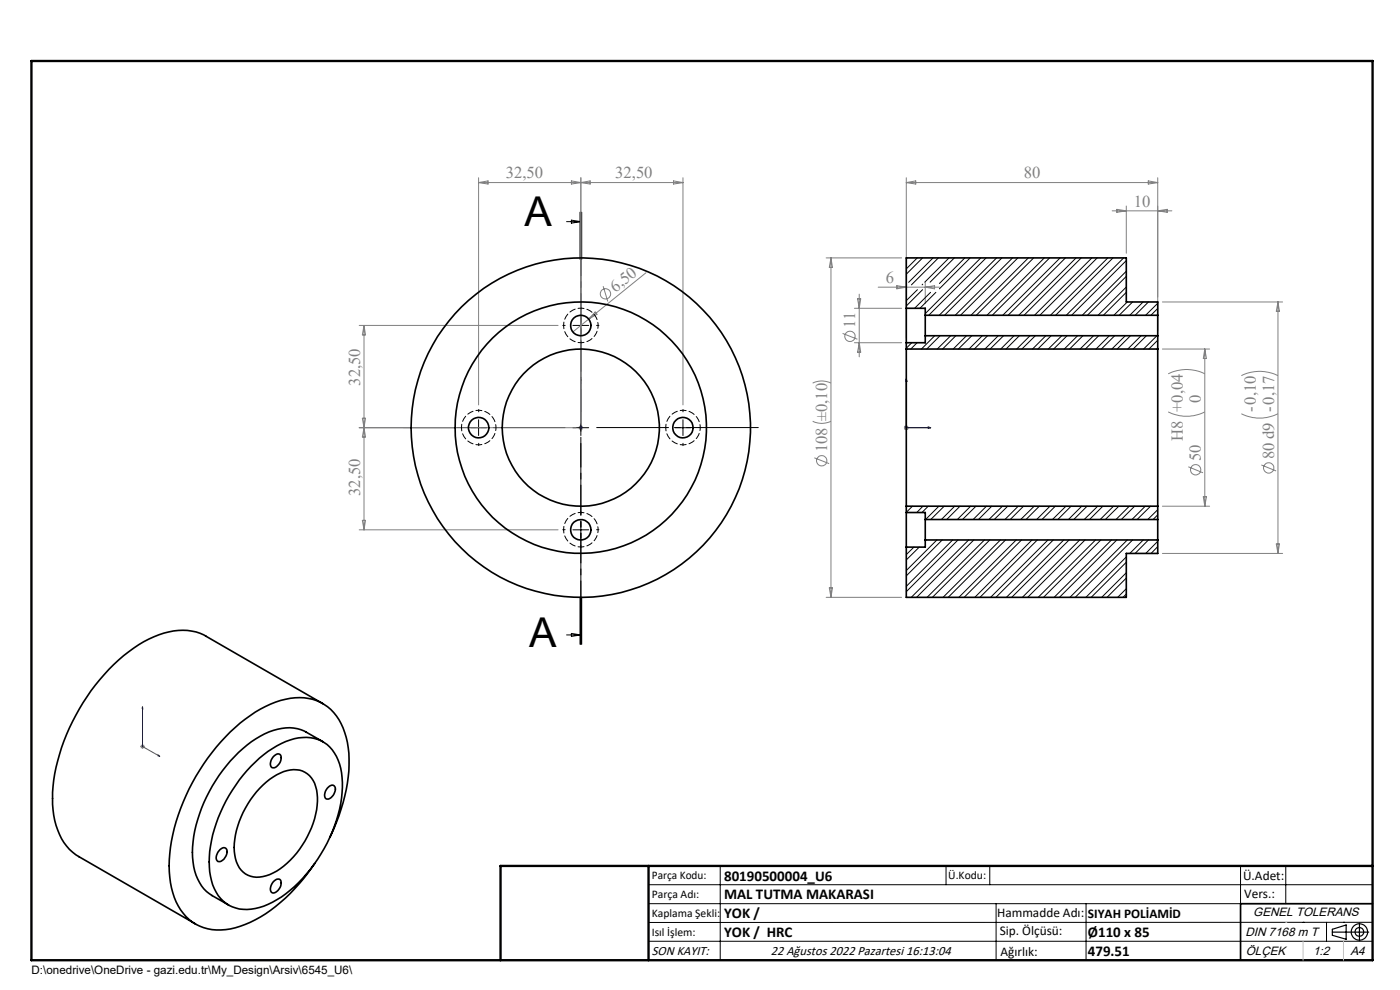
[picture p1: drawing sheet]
<svg xmlns="http://www.w3.org/2000/svg" width="297mm" height="210mm" viewBox="0 0 297 210" stroke-linecap="round" stroke-linejoin="round" font-family="sans-serif">
<g fill="none" stroke="#808080" stroke-width=".21">
<path d="M101.5 37.7v48.2M101.5 38.7h43.4M101.5 38.7l2-.3v.6zM121.2 38.4l2 .3-2 .3zM123.2 37.7v52M123.2 38.7l2-.3v.6zM142.9 38.4l2 .3-2 .3zM144.9 37.7v48.2M192.3 37.7v34M192.3 38.7h53.3M192.3 38.7l2-.3v.6zM243.6 38.4l2 .3-2 .3z"/>
<path d="M245.6 37.7v32.5M137.1 57.8l-15.6 12.6M175.3 54.7h16M176.3 54.7v72M176.3 54.7l.3 2h-.7zM196.3 59.9v4.5M235.9 44.7h12.7M236.9 44.4l2 .3-2 .3zM238.9 43.7v10M245.6 44.7l2-.3v.6zM76.2 69h42.2M77.2 69v43.4"/>
<path d="M77.2 69l.3 2h-.6zM126.3 66.2l.3 .5-1.7 1zM128 60.7l.9 3.3M178.8 70.7l3.1 1.3M181.3 72.7h10M181.3 65.4h10M181.9 63.4h.7l-.3 2zM182.3 62.4v13.3M182.3 72.7l.3 2h-.7zM186.3 60.9h13M190.3 60.6l2 .3-2 .4zM196.3 60.9l2-.3v.7z"/>
<path d="M246.6 74h10M246.6 64.1h25.5M247.8 79.3a8.6 8.6 0 0 1 7.8 0M255.6 74v33.4M255.6 74l.3 2.1h-.6zM263.3 79.7a8.6 8.6 0 0 1 7.8 0M271.1 64.1v53.3M271.1 64.1l.3 1.9h-.6zM76.2 90.7h46M76.9 88.7h.6l-.3 2zM77.2 90.7l.3 2h-.6zM122.7 90.7h1"/>
<path d="M122.8 90.4l.8 .7M123.2 90.2v1M123.6 90.4l-.8 .7M172.4 89.4a4.3 4.3 0 0 0 3.9 0M172.4 81.3a4.3 4.3 0 0 1 3.9 0M172.8 97.1l3.1 1.2M191.8 90.7h1M191.9 90.4l.7 .7M192.3 90.2v1M192.6 90.4l-.7 .7M247.8 87.4a8.6 8.6 0 0 0 7.8 0M252.1 99l3.1 1.3"/>
<path d="M263.3 87.8a8.6 8.6 0 0 0 7.8 0M267.6 98.6l3.1 1.3M76.2 112.4h42.2M76.9 110.4h.6l-.3 2zM246.6 107.4h10M246.6 117.4h25.5M255.3 105.4h.6l-.3 2zM270.8 115.4h.6l-.3 2zM175.3 126.7h16M175.9 124.7h.7l-.3 2zM29.7 158.4h1M29.9 158l.7 .7"/>
<path d="M30.2 157.8v1M30.6 158l-.7 .7"/>
<circle cx="128.5" cy="62.3" r="1.08"/>
<circle cx="180.3" cy="71.4" r="1.09"/>
<circle cx="174.3" cy="97.7" r="1.09"/>
<circle cx="253.6" cy="99.7" r="1.09"/>
<circle cx="269.2" cy="99.3" r="1.09"/>
</g>
<g fill="none" stroke="#000" stroke-width=".25">
<path d="M282.6 197.7h7.8M282.6 197.1l3-.9v3l-3-.8zM288.4 195.8v3.8M106.2 203.7h185"/>
<circle cx="288.4" cy="197.7" r="1.74"/>
<circle cx="288.4" cy="197.7" r=".93"/>
</g>
<path d="M123.2 90.6v.2zM123.2 80.4v.5v-.5M123.2 90.7h.1M123.2 80.4v10.3M192.3 80.4v10.3h5.1M192.3 80.4l.1 .5h-.3zM196.9 90.6l.5 .1-.5 .1zM30.2 149.9v8.5l3.7 2M30.2 149.9l.1 .4-.2-.1zM33.5 160.1l.4 .3-.4-.1z" fill="none" stroke="#00f" stroke-width=".21"/>
<g fill="none" stroke="#000" stroke-width=".21" stroke-dasharray="15.2 1.3 1.3 1.3">
<path d="M119.9 69h-.5M123.2 65.7v-.5M123.2 72.4v.5M126.6 69h.5M98.2 90.7h-.5M101.6 87.4v-.5M101.6 94v.5M104.9 90.7h.5M119.9 90.7h-34.3M123.2 87.4v-34.4M123.2 94v34.4M126.6 90.7h34.3"/>
<path d="M141.6 90.7h-.5M144.9 87.4v-.5M144.9 94v.5M148.2 90.7h.5M119.9 112.4h-.5M123.2 109v-.5M123.2 115.7v.5M126.6 112.4h.5"/>
</g>
<path d="M123.2 45v91.7" fill="none" stroke="#000" stroke-width=".21" stroke-dasharray="6.3 1.3 1.3 1.3" stroke-dashoffset="3.1"/>
<g fill="none" stroke="#000" stroke-width=".21">
<path d="M120.2 47h3M121.2 46.7l2 .3-2 .3zM123 45v10M123.2 45v10M123.4 45v10M121.5 69h3.4M123.2 67.4v3.3M99.9 90.7h3.3M101.5 89v3.4M121.5 90.7h3.4M123.2 89v3.4M143.2 90.7h3.3"/>
<path d="M144.9 89v3.4M121.5 112.4h3.4M123.2 110.7v3.3M120.2 134.7h3M121.2 134.4l2 .3-2 .3zM123 126.7v10M123.2 126.7v10M123.4 126.7v10zM137.6 187.7h153.6M137.6 191.7h153.6M137.6 199.7h153.6M152.8 183.7v20"/>
<path d="M200.7 183.7v4M210 183.7v4M211.3 191.7v12M230.4 191.7v12M263.2 183.7v20M272.8 183.7v8M276.4 195.6h.1M281.4 195.6v4.1M285 195.6h.1M291.2 195.6l-153.6 .1"/>
</g>
<path d="M291.2 191.7h-28v12" fill="none" stroke="#000" stroke-width=".35"/>
<path d="M6.7 12.9h284.5v190.8h-284.5zM137.6 183.7v20M291.2 183.7h-185v20" fill="none" stroke="#000" stroke-width=".5"/>
<path d="M276.4 199.7v4M285 199.7v4" fill="none" stroke="#c0c0c0" stroke-width=".21"/>
<path d="M272.8 195.6h.1" fill="none" stroke="#c0c0c0" stroke-width=".25"/>
<g fill="#00f">
<path d="M123.2 90.6v.2zM123.2 80.4v.5z"/>
<path d="M33.5 160.1l.4 .3-.4-.1zM30.2 149.9l.1 .4-.2-.1z"/>
<path d="M196.9 90.6l.5 .1-.5 .1zM192.3 80.4l.1 .5h-.3zM196.9 90.6l.5 .1-.5 .1zM192.3 80.4l.1 .5h-.3z"/>
</g>
<g fill="none" stroke="#000" stroke-width=".35">
<path d="M192.3 65.4v7.3M192.3 74v33.4M192.3 65.4v-10.7h46.6v9.4h6.7v2.8M192.3 74h53.3M192.3 72.7v1.3M192.3 65.4h4v1.5M196.3 66.9v4.3M196.3 71.2v1.5h-4M196.3 71.2h49.3M196.3 66.9h49.3M245.6 74v33.4M245.6 66.9v4.3"/>
<path d="M245.6 71.2v2.8M192.3 108.7v7.4M192.3 107.4v1.3M192.3 108.7h4v1.5M192.3 107.4h53.3M196.3 110.2v4.3M196.3 114.5v1.6h-4M196.3 114.5h49.3M196.3 110.2h49.3M245.6 110.2v4.3M245.6 107.4v2.8M245.6 114.5v2.9h-6.7v9.3h-46.6v-10.6"/>
<path d="M68.5 149.3l-24.8-14.3a12.1 12.1 0 0 0-11 .1 35.4 35.4 0 0 0-15.1 14 39.6 39.6 0 0 0-6.5 21.5 13.6 13.6 0 0 0 5 10.7l25.4 14.7M68.5 157.3l-3.5-2a8.8 8.8 0 0 0-7.9-.1 27.1 27.1 0 0 0-12.7 12.7 25.3 25.3 0 0 0-3.3 16 9 9 0 0 0 3.9 6.1l3.5 2M53.3 162.5a19.9 19.9 0 0 1 10-6 7.4 7.4 0 0 1 8.7 5.6 23 23 0 0 1-2 15.6 30.3 30.3 0 0 1-12.2 13.7 9.9 9.9 0 0 1-9.2 .6 9.4 9.4 0 0 1-4.2-8.1 28.9 28.9 0 0 1 5.6-17.4l1.6-2.1zM55.8 166.5a9.9 9.9 0 0 1 7.1-3.2 4.8 4.8 0 0 1 4.3 4.3 17.6 17.6 0 0 1-4.3 13.4 12.7 12.7 0 0 1-7.8 5 4.8 4.8 0 0 1-5.3-4.6 18.2 18.2 0 0 1 4.6-13.4zM57.9 160.6l.3-.3a.81 .81 0 0 1 1.1-.3 .81 .81 0 0 1 .3 1.1 2 2 0 0 1-1.9 1.7 1.64 1.64 0 0 1 .2-2.2zM69.4 167.2l.3-.2a.81 .81 0 0 1 1.1-.4 .81 .81 0 0 1 .3 1.1 2 2 0 0 1-1.9 1.8 1.64 1.64 0 0 1 .2-2.3zM70 177.5a37 37 0 0 0 4-17.7 12.9 12.9 0 0 0-5.2-10.4 11 11 0 0 0-9.3-.8 30.9 30.9 0 0 0-14.5 11 41.7 41.7 0 0 0-9.1 24 15.6 15.6 0 0 0 3.6 10.8 10.3 10.3 0 0 0 10.4 2.4 29.8 29.8 0 0 0 14.6-10.6l2.2-3M46.7 180.2a.83 .83 0 0 1 1.1-.3 .83 .83 0 0 1 .4 1.1 1.92 1.92 0 0 1-2 1.7 1.6 1.6 0 0 1 .3-2.2zM58.2 186.9a.81 .81 0 0 1 1.1-.4 .81 .81 0 0 1 .3 1.1 1.92 1.92 0 0 1-1.9 1.8 1.71 1.71 0 0 1 .5-2.5z"/>
<circle cx="123.2" cy="69" r="2.17"/>
<circle cx="101.5" cy="90.7" r="2.17"/>
<circle cx="123.2" cy="90.7" r="36"/>
<circle cx="123.2" cy="90.7" r="16.7"/>
<circle cx="123.2" cy="90.7" r="26.7"/>
<circle cx="144.9" cy="90.7" r="2.17"/>
<circle cx="123.2" cy="112.4" r="2.16"/>
</g>
<path d="M119.6 69a3.7 3.7 0 0 1 5.3-3.2 3.7 3.7 0 0 1 .5 6.2 3.7 3.7 0 0 1-5.8-2.3v-.7M97.9 90.7a3.7 3.7 0 0 1 5.3-3.3 3.7 3.7 0 0 1 .6 6.2 3.7 3.7 0 0 1-5.8-2.2l-.1-.7M141.2 90.7a3.7 3.7 0 0 1 5.3-3.3 3.7 3.7 0 0 1 .6 6.2 3.7 3.7 0 0 1-5.8-2.2l-.1-.7M119.6 112.4a3.7 3.7 0 0 1 5.3-3.3 3.7 3.7 0 0 1 .5 6.2 3.7 3.7 0 0 1-5.8-2.3v-.6" fill="none" stroke="#000" stroke-width=".21" stroke-dasharray="1.3 .6" stroke-dashoffset=".6"/>
<g fill="none" stroke="#000" stroke-width=".21">
<path d="M192.3 54.7v.1M194.6 54.7l-2.3 2.3M195.7 54.7l-3.4 3.5M197.9 54.7l-5.1 5.2M199.1 54.7l-5.7 5.7M201.3 54.7l-5.1 5.2M202.5 54.7l-5.2 5.2M204.7 54.7l-5.4 5.4M205.8 54.7l-6.5 6.6M208.1 54.7l-11.8 11.8M209.2 54.7l-12.2 12.2M211.4 54.7l-12.2 12.2"/>
<path d="M212.5 54.7l-12.1 12.2M214.8 54.7l-12.2 12.2M215.9 54.7l-12.1 12.2M218.2 54.7l-12.2 12.2M219.3 54.7l-12.2 12.2M221.5 54.7l-12.1 12.2M222.7 54.7l-12.2 12.2M224.9 54.7l-12.2 12.2M226 54.7l-12.1 12.2M228.3 54.7l-12.2 12.2M229.4 54.7l-12.2 12.2M231.6 54.7l-12.1 12.2"/>
<path d="M232.8 54.7l-12.2 12.2M235 54.7l-12.2 12.2M236.1 54.7l-12.2 12.2M238.4 54.7l-12.2 12.2M238.9 55.3l-11.6 11.6M238.9 57.5l-9.3 9.4M238.9 58.6l-8.2 8.3M193.4 72.7l-1.1 1.2M194.6 72.7l-1.4 1.3M194.6 61.4l-2.3 2.4M195.7 61.4l-3.4 3.5M195.8 60.3l-.2 .1"/>
<path d="M197.4 62l-3.4 3.4M198.3 71.2l-2.8 2.8M198.5 62l-3.3 3.4M199.4 71.2l-2.8 2.8M201.7 71.2l-2.9 2.8M202.8 71.2l-2.8 2.8M205 71.2l-2.8 2.8M206.2 71.2l-2.9 2.8M208.4 71.2l-2.8 2.8M209.5 71.2l-2.8 2.8M211.8 71.2l-2.8 2.8M212.9 71.2l-2.9 2.8"/>
<path d="M215.1 71.2l-2.8 2.8M216.3 71.2l-2.9 2.8M218.5 71.2l-2.8 2.8M219.6 71.2l-2.8 2.8M221.9 71.2l-2.9 2.8M223 71.2l-2.8 2.8M225.2 71.2l-2.8 2.8M226.4 71.2l-2.9 2.8M228.6 71.2l-2.8 2.8M229.7 71.2l-2.8 2.8M232 71.2l-2.9 2.8M233.1 71.2l-2.8 2.8"/>
<path d="M235.3 71.2l-2.8 2.8M236.5 71.2l-2.9 2.8M238.7 71.2l-2.8 2.8M238.9 60.9l-6 6M238.9 62l-4.8 4.9M239.1 64.1l-2.8 2.8M239.8 71.2l-2.8 2.8M240.3 64.1l-2.9 2.8M242.1 71.2l-2.8 2.8M242.5 64.1l-2.8 2.8M243.2 71.2l-2.8 2.8M243.6 64.1l-2.8 2.8"/>
<path d="M245.4 71.2l-2.8 2.8M245.6 65.4l-1.4 1.5M245.6 72.2l-1.9 1.8M245.6 64.3l-2.6 2.6M192.4 107.4l-.1 .2M193.6 107.4l-1.3 1.3M193.9 116.1l-1.6 1.5M195 116.1l-2.7 2.7M195.8 107.4l-1.3 1.3M196.5 114.5l-.2 .3M196.9 107.4l-1.3 1.3M198.8 114.5l-6.5 6.5"/>
<path d="M199.2 107.4l-2.8 2.8M199.9 114.5l-7.6 7.7M200.3 107.4l-2.9 2.8M202.1 114.5l-9.8 9.9M202.5 107.4l-2.8 2.8M203.2 114.5l-10.9 11M203.7 107.4l-2.9 2.8M205.5 114.5l-12.2 12.2M205.9 107.4l-2.8 2.8M206.6 114.5l-12.1 12.2M207 107.4l-2.8 2.8M208.8 114.5l-12.1 12.2"/>
<path d="M209.3 107.4l-2.9 2.8M210 114.5l-12.2 12.2M210.4 107.4l-2.8 2.8M212.2 114.5l-12.1 12.2M212.7 107.4l-2.9 2.8M213.3 114.5l-12.1 12.2M213.8 107.4l-2.9 2.8M215.6 114.5l-12.2 12.2M216 107.4l-2.8 2.8M216.7 114.5l-12.2 12.2M217.1 107.4l-2.8 2.8M218.9 114.5l-12.1 12.2"/>
<path d="M219.4 107.4l-2.9 2.8M220.1 114.5l-12.2 12.2M220.5 107.4l-2.8 2.8M222.3 114.5l-12.2 12.2M222.7 107.4l-2.8 2.8M223.4 114.5l-12.1 12.2M223.9 107.4l-2.8 2.8M225.7 114.5l-12.2 12.2M226.1 107.4l-2.8 2.8M226.8 114.5l-12.2 12.2M227.2 107.4l-2.8 2.8M229.1 114.5l-12.2 12.2"/>
<path d="M229.5 107.4l-2.8 2.8M230.2 114.5l-12.2 12.2M230.6 107.4l-2.8 2.8M232.4 114.5l-12.2 12.2M232.9 107.4l-2.9 2.8M233.5 114.5l-12.1 12.2M234 107.4l-2.9 2.8M235.8 114.5l-12.2 12.2M236.2 107.4l-2.8 2.8M236.9 114.5l-12.1 12.2M237.3 107.4l-2.8 2.8M238.9 118.1l-8.5 8.6"/>
<path d="M238.9 119.3l-7.4 7.4M239.1 114.5l-12.1 12.2M239.6 107.4l-2.9 2.8M240.3 114.5l-12.2 12.2M240.7 107.4l-2.8 2.8M242.5 114.5l-2.8 2.9M243 107.4l-2.9 2.8M243.6 114.5l-2.8 2.9M244.1 107.4l-2.9 2.8M245.6 108.1l-2.1 2.1M245.6 109.2l-1 1M245.6 114.8l-2.5 2.6"/>
<path d="M245.6 115.9l-1.4 1.5M238.9 121.5l-5.2 5.2M238.9 124.9l-1.8 1.8M238.9 122.6l-4.1 4.1M238.9 126l-.7 .7"/>
</g>
<g font-size="8.7">
<text x="111.3" y="48">A</text>
<text x="112.2" y="137.3">A</text>
</g>
<g font-size="3.5" fill="#808080">
<text x="107.3" y="37.9">32,50</text>
<text x="130.5" y="37.9">32,50</text>
<text x="217.2" y="37.9">80</text>
<text x="240.5" y="43.9">10</text>
<text x="130.5" y="62.1" transform="rotate(-39 130.5 62.1)">6,50</text>
<text x="187.9" y="60.1">6</text>
<text x="181.4" y="69.5" transform="rotate(-90 181.4 69.5)">11</text>
<text x="76.4" y="81.8" transform="rotate(-90 76.4 81.8)">32,50</text>
<text x="254.8" y="85.4" transform="rotate(-90 254.8 85.4)">0</text>
<text x="266.4" y="87.4" transform="rotate(-90 266.4 87.4)">-0,10</text>
<text x="175.4" y="95.9" transform="rotate(-90 175.4 95.9)">108 ±0,10</text>
<text x="250.9" y="93.5" transform="rotate(-90 250.9 93.5)">H8 +0,04</text>
<text x="254.8" y="97.8" transform="rotate(-90 254.8 97.8)">50</text>
<text x="270.3" y="97.5" transform="rotate(-90 270.3 97.5)">80 d9 -0,17</text>
<text x="76.4" y="105.2" transform="rotate(-90 76.4 105.2)">32,50</text>
</g>
<g font-size="3.2">
<text x="153.6" y="190.8">MAL TUTMA MAKARASI</text>
<text x="153.6" y="186.8">80190500004_U6</text>
<text x="153.6" y="194.8">YOK /</text>
<text x="153.6" y="198.8">YOK / HRC</text>
<text x="230.8" y="198.7">Ø110 x 85</text>
<text x="230.8" y="202.8">479.51</text>
</g>
<g font-size="2.8">
<text x="263.7" y="186.7">Ü.Adet:</text>
<text x="263.9" y="190.5">Vers.:</text>
<text x="211.5" y="194.5">Hammadde Adı:</text>
<text x="230.8" y="194.7">SIYAH POLİAMİD</text>
<text x="138.3" y="202.6">SON KAYIT:</text>
<text x="163.6" y="202.6">22 Ağustos 2022 Pazartesi 16:13:04</text>
<text x="212.1" y="198.4">Sip. Ölçüsü:</text>
<text x="212.2" y="202.7">Ağırlık:</text>
</g>
<g font-size="2.6">
<text x="265.9" y="194.4">GENEL TOLERANS</text>
<text x="264.2" y="198.5">DIN 7168 m T</text>
<text x="264.3" y="202.6">ÖLÇEK</text>
<text x="278.5" y="202.6">1:2</text>
<text x="286.5" y="202.6">A4</text>
</g>
<g font-size="2.5">
<text x="138.3" y="186.4">Parça Kodu:</text>
<text x="138.3" y="190.5">Parça Adı:</text>
<text x="201.2" y="186.5">Ü.Kodu:</text>
<text x="138.3" y="194.5">Kaplama Şekli:</text>
<text x="138.3" y="198.6">Isıl İşlem:</text>
<text x="6.7" y="206.7">D:\onedrive\OneDrive - gazi.edu.tr\My_Design\Arsiv\6545_U6\</text>
</g>
</svg>
